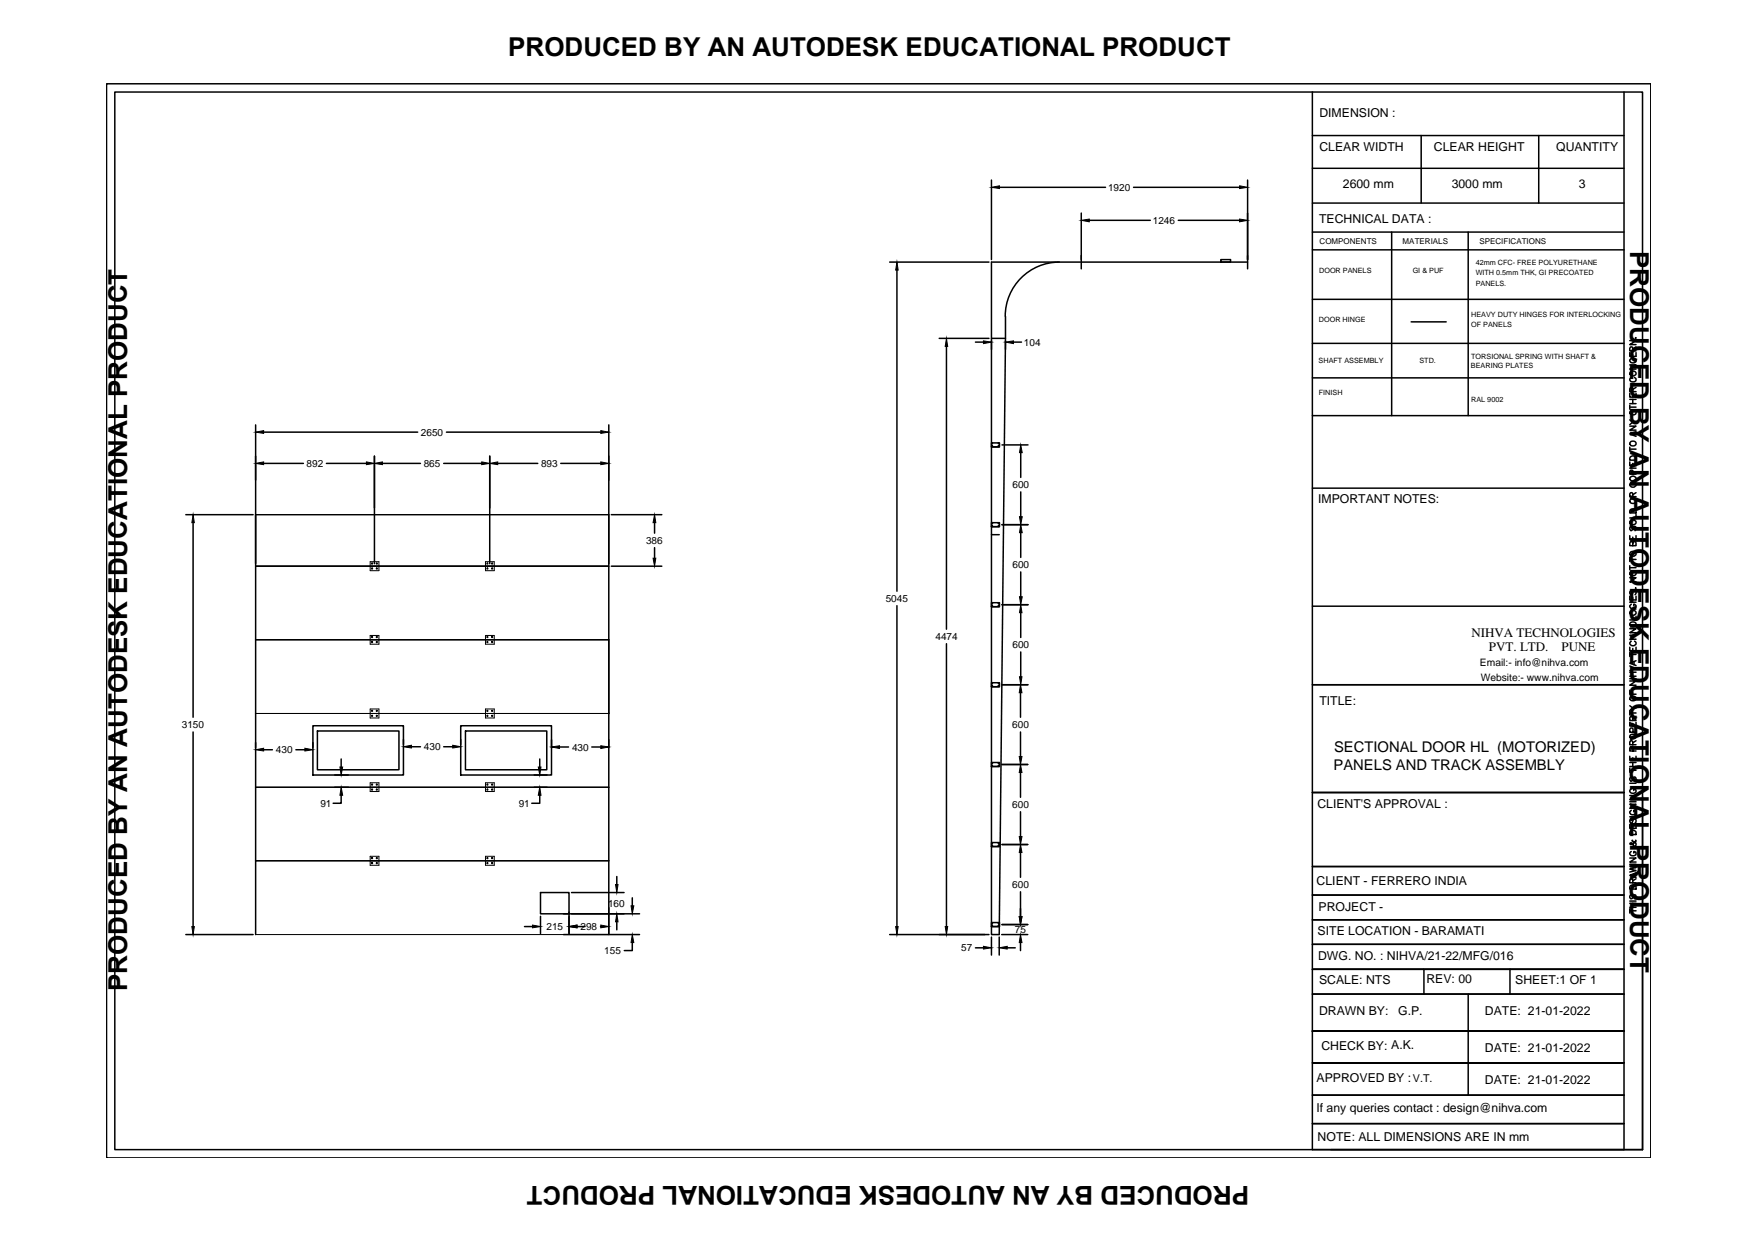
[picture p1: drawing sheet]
<svg xmlns="http://www.w3.org/2000/svg" width="297mm" height="210mm" viewBox="0 0 297 210" stroke-linecap="round" stroke-linejoin="round" font-family="sans-serif">
<!-- layer: at_Rect -->
<path d="M43.3 95.8h59.7M43.3 87.1h59.7M43.3 108.3h59.7M43.3 133.3h59.7M43.3 120.8h59.7M43.3 145.7h59.7" fill="none" stroke="#000" stroke-width=".17"/>
<!-- layer: 0 -->
<g fill="none" stroke="#000" stroke-width=".17">
<path d="M43.3 95.8h59.7M43.3 87.1h59.7M62.7 95.1h1.4v1.5h-1.4zM82.2 95.1h1.5v1.5h-1.5zM43.3 108.3h59.7M62.7 107.6h1.4v1.5h-1.4zM82.2 107.6h1.5v1.5h-1.5zM43.3 133.3h59.7M43.3 120.8h59.7M62.7 120h1.4v1.5h-1.4zM62.7 132.5h1.4v1.5h-1.4zM82.2 120h1.5v1.5h-1.5z"/>
<path d="M82.2 132.5h1.5v1.5h-1.5zM43.3 158.2h59.7M43.3 145.7h59.7M62.7 144.9h1.4v1.6h-1.4zM82.2 144.9h1.5v1.6h-1.5z"/>
<circle cx="63" cy="96.2" r=".11"/>
<circle cx="63" cy="95.4" r=".11"/>
<circle cx="63.8" cy="96.2" r=".11"/>
<circle cx="63.8" cy="95.4" r=".11"/>
<circle cx="82.5" cy="95.4" r=".11"/>
<circle cx="82.5" cy="96.2" r=".11"/>
<circle cx="83.3" cy="96.2" r=".11"/>
<circle cx="83.3" cy="95.4" r=".11"/>
<circle cx="63" cy="107.8" r=".11"/>
<circle cx="63" cy="108.7" r=".11"/>
<circle cx="63.8" cy="107.8" r=".11"/>
<circle cx="63.8" cy="108.7" r=".11"/>
<circle cx="82.5" cy="108.7" r=".11"/>
<circle cx="82.5" cy="107.8" r=".11"/>
<circle cx="83.3" cy="107.8" r=".11"/>
<circle cx="83.3" cy="108.7" r=".11"/>
<circle cx="63" cy="132.8" r=".11"/>
<circle cx="63" cy="120.3" r=".11"/>
<circle cx="63" cy="121.2" r=".11"/>
<circle cx="63" cy="133.7" r=".11"/>
<circle cx="63.8" cy="120.3" r=".11"/>
<circle cx="63.8" cy="132.8" r=".11"/>
<circle cx="63.8" cy="133.7" r=".11"/>
<circle cx="63.8" cy="121.2" r=".11"/>
<circle cx="82.5" cy="120.3" r=".11"/>
<circle cx="82.5" cy="133.7" r=".11"/>
<circle cx="82.5" cy="121.2" r=".11"/>
<circle cx="82.5" cy="132.8" r=".11"/>
<circle cx="83.3" cy="121.2" r=".11"/>
<circle cx="83.3" cy="132.8" r=".11"/>
<circle cx="83.3" cy="120.3" r=".11"/>
<circle cx="83.3" cy="133.7" r=".11"/>
<circle cx="63" cy="146.1" r=".11"/>
<circle cx="63" cy="145.3" r=".11"/>
<circle cx="63.8" cy="145.3" r=".11"/>
<circle cx="63.8" cy="146.1" r=".11"/>
<circle cx="82.5" cy="146.1" r=".11"/>
<circle cx="82.5" cy="145.3" r=".11"/>
<circle cx="83.3" cy="145.3" r=".11"/>
<circle cx="83.3" cy="146.1" r=".11"/>
</g>
<g fill="none" stroke="#000" stroke-width=".25">
<path d="M18 14.2h261.4v181.8h-261.4zM19.4 15.6h258.6v179h-258.6zM222.1 15.6v179h52.8v-179M167.8 30.5v13.4M169.2 31.7h17.9M183 36.1v9.4M184.4 37.3h10.3M191.9 31.7h17.9M199.4 37.3h10.4M211.2 30.5v15M222.1 22.9h52.8M222.1 34.4h52.8"/>
<path d="M222.1 28.5h52.8M222.1 39.3h52.8M235.5 39.3v31.1M240.5 22.9v11.5M248.5 39.3v31.1M260.4 22.9v11.5M150.6 44.4h16.8M151.8 45.7v54.4M159 57.3h8.4M160.2 58.6v47.9M165.1 57.9h1.4M167.8 57.7v1.4"/>
<path d="M170.2 53.6v3.7M170.2 57.7v1.4M171.5 57.9h1.4M179.3 44.4a9.2 9.2 0 0 0-9.2 9.1M206.6 43.9h1.7v.5h-1.7zM211.2 44.4h-43.4v113.8h1.3l1.1-100.9h-2.4M222.1 50.7h52.8M222.1 58.1h52.8M222.1 42.3h52.8M238.8 54.5h6M275.8 59.7v.6h1.1v-.6M275.8 57.7h1.1l-1.1 .6h1.1"/>
<path d="M276.4 59.4l-.1-.6h-.3l-.2 .6h1.1M276.4 59.9v.4M276.9 57.2v.1zM276.9 58.7l-.5 .4M43.3 71.9v86.3M44.6 73.2h26.1M44.6 78.4h6.8M55.2 78.4h6.8M63.4 77.2v18.2M64.7 78.4h6.5M75.1 78.4h6.4M75.6 73.2h26.1"/>
<path d="M82.9 77.2v18.2M84.2 78.4h6.8M94.9 78.4h6.8M103 71.9v86.3M167.8 75h1.4v.6h-1.4zM167.8 75.6h1.3M169.6 75.3h4.4M172.8 76.6v4.2M222.1 64h52.8M222.1 70.4h52.8M275.8 78.2v.6h1.1v-.6M275.8 72.1h1.1l-1.1 .7h1.1"/>
<path d="M275.8 66.6v.6h1.1v-.6M275.8 61.8h1.1l-1.1 .7h1.1M275.8 68.6v.7M275.8 75.7v.7M275.8 79.2h1.1M275.8 76h1.1M275.8 71.1l.6 .4M275.8 68.9h1.1M275.8 68.3h1.1M275.8 67.6h1.1M275.9 69.6a.52 .52 0 0 1 .7-.1 .52 .52 0 0 1 .3 .6 .52 .52 0 0 1-.7 .2 .52 .52 0 0 1-.3-.7zM276 77.3l.3-.1 .4 .1 .2 .1v.5h-1.1v-.3z"/>
<path d="M276 74.8a.52 .52 0 0 1 .6-.1 .52 .52 0 0 1 .3 .6 .5 .5 0 0 1-.7 .2 .5 .5 0 0 1-.3-.6zM276 62.9a.52 .52 0 0 1 .6-.1 .52 .52 0 0 1 .3 .6 .5 .5 0 0 1-.7 .3 .5 .5 0 0 1-.3-.7zM276.1 63.9a.37 .37 0 0 0-.3 .5 .37 .37 0 0 0 .5 .2h.2a.37 .37 0 0 0 .4-.3 .37 .37 0 0 0-.3-.4M276.1 60.7a.37 .37 0 0 0-.3 .4 .37 .37 0 0 0 .5 .3h.2a.37 .37 0 0 0 .4-.3 .37 .37 0 0 0-.3-.4M276.4 66.3l-.1-.6-.2-.1-.3 .2v.5h1.1M276.4 66.8v.4M276.4 67.6v.7M276.4 78.4v.4M276.6 73.2v.5M276.9 73.1l-1.1 .3 1.1 .5M276.9 71.5h-.5l-.6 .4M276.9 65.6l-.5 .3"/>
<path d="M31.5 87.1h11.3M32.7 88.5v32.9M103.5 87.1h8.5M103.5 95.8h8.5M110.8 88.5v1.8M110.8 92.7v1.8M167.8 88.5h1.4v.7h-1.4zM167.8 90.5h1.3M167.8 89.2h1.3M169.6 88.8h4.4M172.8 83.3v4.2M172.8 90.2v4.2"/>
<path d="M172.8 96.8v4.2M222.1 82.6h52.8M275.8 97.8h1.1l-1.1 .7h1.1M275.8 90.7v.6h1.1v-.6M275.8 84.7a.53 .53 0 0 1 .7-.3 .53 .53 0 0 1 .4 .6 .56 .56 0 0 1-.7 .2 .56 .56 0 0 1-.4-.5zM275.8 80.9a.53 .53 0 0 1 .7-.3 .53 .53 0 0 1 .4 .6 .56 .56 0 0 1-.7 .2 .56 .56 0 0 1-.4-.5zM275.8 94.4v.6M275.8 95.8v.6M275.8 96.1h1.1M275.8 94.7h1.1M276 99.9a.4 .4 0 0 0-.2 .4 .4 .4 0 0 0 .3 .4l.5-.8 .3 .3-.2 .5M276 96.8a.47 .47 0 0 1 .7-.1 .47 .47 0 0 1 0 .7 .49 .49 0 0 1-.6 0 .49 .49 0 0 1-.2-.5z"/>
<path d="M276 93.4a.52 .52 0 0 1 .6 0 .52 .52 0 0 1 .3 .5 .5 .5 0 0 1-.7 .3 .5 .5 0 0 1-.3-.6zM276 89.1a.4 .4 0 0 0-.2 .4 .4 .4 0 0 0 .3 .3l.2-.1 .1-.5 .2-.1 .3 .1v.2l-.2 .4M276 88.1a.47 .47 0 0 1 .7 0 .47 .47 0 0 1 0 .6 .49 .49 0 0 1-.6 .1 .49 .49 0 0 1-.2-.6zM276 86.2l.3-.1 .4 .1 .2 .1v.5h-1.1v-.3zM276.1 81.7a.39 .39 0 0 0-.3 .5 .39 .39 0 0 0 .5 .3h.2a.39 .39 0 0 0 .4-.4 .39 .39 0 0 0-.3-.4M276.4 91.9l.2-.2h.2l.1 .2v.5h-1.1l.2-.7 .3 .1 .1 .6M276.4 84.1l-.1-.6-.3-.1-.2 .2v.5h1.1M276.4 90.9v.4M276.4 80.3v-.6l-.4-.1-.2 .7h1.1M276.9 99.5v.1zM276.9 87.1v.6h-1.1M276.9 83.4l-.5 .3"/>
<path d="M151.8 102.5v54.3M160.2 109v47.8M167.8 115.6h1.4v.6h-1.4zM167.8 102h1.4v.7h-1.4zM167.8 116.2h1.3M167.8 102.7h1.3M169.6 115.9h4.4M169.6 102.4h4.4M172.7 117.3v4.1M172.8 103.7v4.2M172.8 110.4v4.2M222.1 115.9h52.8"/>
<path d="M222.1 102.6h52.8M275.8 116.8v.7h1.1M275.8 115.3h1.1l-1.1 .7h1.1M275.8 112.7l1.1 .5-1.1 .3M275.8 109.6v.6h1.1v-.6M275.8 106.4h1.1l-1.1 .7h1.1M275.8 100.9v.7h1.1v-.7M275.8 110.4v.7M275.8 119.5l.6 .3M275.8 114.9h1.1M275.8 114.5h1.1M275.8 113.8h1.1"/>
<path d="M275.8 110.8h1.1M275.8 108.2h1.1M275.8 107.5h1.1M275.8 101.9h1.1M275.9 105.5a.52 .52 0 0 1 .7-.2 .52 .52 0 0 1 .3 .6 .52 .52 0 0 1-.7 .2 .52 .52 0 0 1-.3-.6zM276 117.9a.52 .52 0 0 1 .6 0 .52 .52 0 0 1 .3 .5 .52 .52 0 0 1-.7 .2 .52 .52 0 0 1-.3-.6zM276 103.4a.52 .52 0 0 1 .6 0 .52 .52 0 0 1 .3 .5 .5 .5 0 0 1-.7 .3 .5 .5 0 0 1-.3-.7zM276.1 108.5a.39 .39 0 0 0-.3 .5 .39 .39 0 0 0 .5 .3h.2a.39 .39 0 0 0 .4-.3 .39 .39 0 0 0-.3-.5M276.1 102.3a.39 .39 0 0 0-.3 .4 .39 .39 0 0 0 .5 .3h.2a.38 .38 0 0 0 .4-.3 .38 .38 0 0 0-.4-.4v.2M276.4 101.1v.5M276.4 107.5v.7M276.4 109.8v.4"/>
<path d="M276.4 113.8v.7M276.4 117.1v.4M276.6 112v.5M276.9 119.8h-.5l-.6 .5M276.9 111.8l-1.1 .5 1.1 .3M276.9 104.3v.6h-1.1M32.7 123.9v32.9M44.6 126.9h1.5M50.1 126.9h1.5M53 122.9h15.3v8.3h-15.3zM53 125.7v.9M53.7 123.7h13.8v6.6h-13.8z"/>
<path d="M56.6 131.2h2.4M56.6 133.3h2.4M57.7 134.6v1.4h-1.3M57.7 128.5v1.3M68.3 125.2v.8M69.6 126.4h1.6M75.1 126.4h1.5M78 122.9h15.3v8.3h-15.3zM78 125.2v.8M78.8 123.7h13.7v6.6h-13.7zM90.4 131.2h2.2M90.4 133.3h2.2"/>
<path d="M91.4 134.6v1.4h-1.4M91.4 128.5v1.3M93.3 125.2v1.4M94.7 126.4h1.5M100.2 126.4h1.5M167.8 129.1h1.4v.7h-1.4zM167.8 129.8h1.3M169.6 129.4h4.3M172.7 123.9v4.2M172.7 130.8v4.2M172.7 137.4v4.2M274.9 134.2h-52.8h52.8"/>
<path d="M275.8 139.6v.6h1.1v-.6M275.8 136.1h1.1l-1.1 .7h1.1M275.8 134.7h1.1l-1.1 .6h1.1M275.8 128v.7h1.1v-.7M275.8 122.3v.6h1.1v-.6M275.8 129.8h1.1M275.8 120.4v.6M275.8 130v.7M275.8 138.3h1.1M275.8 135.7h1.1M275.8 132.6h1.1M275.8 130.4h1.1"/>
<path d="M275.8 129.1h1.1M275.8 120.7h1.1M275.9 124.5a.52 .52 0 0 1 .7-.2 .52 .52 0 0 1 .3 .6 .52 .52 0 0 1-.7 .2 .52 .52 0 0 1-.3-.6zM276 138.6a.4 .4 0 0 0-.2 .4 .4 .4 0 0 0 .3 .3l.2-.1 .1-.5 .2-.1 .3 .3v.3l-.2 .1M276 131.5a.4 .4 0 0 0-.2 .4 .4 .4 0 0 0 .3 .3l.5-.7 .3 .3-.2 .4M276.1 137.2a.39 .39 0 0 0-.3 .4 .39 .39 0 0 0 .5 .3h.2a.38 .38 0 0 0 .4-.4 .38 .38 0 0 0-.4-.3v.2M276.1 133.6a.37 .37 0 0 0-.3 .4 .37 .37 0 0 0 .5 .3h.2a.36 .36 0 0 0 .4-.4 .36 .36 0 0 0-.4-.3v.2M276.4 126.1l-.1-.6-.3-.1-.2 .2v.5h1.1M276.4 122l-.1-.6-.2-.2-.3 .3v.5h1.1M276.4 122.5v.4M276.4 128.3v.4M276.4 129.1v.7"/>
<path d="M276.4 139.8v.4M276.4 127.1v-.6l-.4-.1-.2 .3v.4h1.1M276.4 124v-.7h-.4l-.2 .2v.5h1.1M276.9 125.4l-.5 .3M276.9 121.2l-.5 .4M278 134.9v59.7h-52.7M31.5 158.2h11.3M88.8 156.8h1.3M91.5 151.1h4.8v3.6h-4.8zM91.5 155.1v2.9M95.4 158.2h12.8M95.4 154.7h12.8"/>
<path d="M96.3 154.4v3.6M96.7 151.1h8.9M97.7 156.8h1.3M101.6 156.8h.1M104.4 148.4v1.3M104.4 156v1.4M107 159.6v1.3h-1.3M107 152v1.3M150.6 158.2h16.8M167.8 156.2h1.4v.6h-1.4zM167.8 142.6h1.4v.7h-1.4zM167.8 143.3h1.3"/>
<path d="M167.8 156.8h1.3M167.8 158.6v3.1M169.1 158.6v3.1M169.5 158.2h4.4M169.6 156.5h4.3M169.6 143h4.3M172.7 144.3v4.2M172.7 151v4.2M172.7 159.6v1.3M222.1 146.7h52.8M222.1 151.5h52.8M222.1 155.7h52.8"/>
<path d="M222.1 159.9h52.8M275.8 146.6l1.1 .3-1.1 .2 1.1 .3-1.1 .2M275.8 145.2h1.1l-1.1 .7h1.1M275.8 154.2h1.1M275.8 153.8v.8M275.8 153.6h1.1M275.8 152.9h1.1M275.8 152.5h1.1M275.8 146.3h1.1M275.9 150a.56 .56 0 0 1 .7-.1 .56 .56 0 0 1 .3 .6h-1.1zM275.9 140.8a.56 .56 0 0 1 1 .1v.4h-1.1zM276 151.5a.41 .41 0 0 0 0 .6h.3l.1-.5 .2-.1 .3 .1v.1v.4h-.2"/>
<path d="M276.1 144.1a.37 .37 0 0 0-.3 .5 .37 .37 0 0 0 .5 .3h.2a.36 .36 0 0 0 .4-.4 .36 .36 0 0 0-.4-.4v.3M276.3 142.2l-.1 .1a.66 .66 0 0 1 .6 .9l-.4-.1-.2-.4h-.2l-.2 .1 .2 .2 .3-.1 .6-.4-.1-.3M276.4 149.4l-.1-.6h-.3l-.2 .6h1.1M276.4 152.9v.7M276.6 147.9v.5M276.9 147.7l-1.1 .5 1.1 .3M276.9 148.8l-.5 .3M165.1 160.4h1.4M170.5 160.4h1.3M222.1 168.3h52.8M222.1 174.5h52.8M241 164.1v4.2"/>
<path d="M248.5 168.3v17.1M255.6 164.1v4.2M274.9 164.1h-52.8h52.8M274.9 174.5h-52.8h52.8M274.9 179.9h-52.8h52.8M222.1 185.4h52.8M222.1 190.2h52.8"/>
<circle cx="167.9" cy="75" r=".06"/>
<circle cx="167.9" cy="75.5" r=".06"/>
<circle cx="169" cy="75" r=".06"/>
<circle cx="169" cy="75.5" r=".06"/>
<circle cx="167.9" cy="88.6" r=".06"/>
<circle cx="167.9" cy="89" r=".06"/>
<circle cx="169" cy="88.6" r=".06"/>
<circle cx="169" cy="89" r=".06"/>
<circle cx="167.9" cy="116.1" r=".06"/>
<circle cx="167.9" cy="102.6" r=".06"/>
<circle cx="167.9" cy="115.6" r=".06"/>
<circle cx="167.9" cy="102.1" r=".06"/>
<circle cx="169" cy="115.6" r=".06"/>
<circle cx="169" cy="116.1" r=".06"/>
<circle cx="169" cy="102.6" r=".06"/>
<circle cx="169" cy="102.1" r=".06"/>
<circle cx="167.9" cy="129.2" r=".06"/>
<circle cx="167.9" cy="129.6" r=".06"/>
<circle cx="169" cy="129.6" r=".06"/>
<circle cx="169" cy="129.2" r=".06"/>
<circle cx="167.9" cy="143.2" r=".06"/>
<circle cx="167.9" cy="156.3" r=".06"/>
<circle cx="167.9" cy="156.7" r=".06"/>
<circle cx="167.9" cy="142.7" r=".06"/>
<circle cx="169" cy="156.7" r=".06"/>
<circle cx="169" cy="156.3" r=".06"/>
<circle cx="169" cy="142.7" r=".06"/>
<circle cx="169" cy="143.2" r=".06"/>
</g>
<g fill="#000" stroke="#000" stroke-width=".17">
<path d="M167.8 31.7l1.4-.2v.4zM183 37.3l1.4-.2v.4zM209.8 37.1l1.4 .2-1.4 .2zM209.8 31.5l1.4 .2-1.4 .2zM151.8 44.4l.2 1.3h-.4zM160.2 57.3l.2 1.3h-.4zM166.5 57.7l1.3 .2-1.3 .3zM170.2 57.9l1.3-.2v.5zM43.3 73.2l1.3-.3v.5zM43.3 78.4l1.3-.2v.5zM62 78.2l1.4 .2-1.4 .3zM63.4 78.4l1.3-.2v.5z"/>
<path d="M81.5 78.2l1.4 .2-1.4 .3zM82.9 78.4l1.3-.2v.5zM101.7 72.9l1.3 .3-1.3 .2zM101.7 78.2l1.3 .2-1.3 .3zM172.8 75.3l.2 1.3h-.4zM32.7 87.1l.2 1.4h-.4zM110.5 94.5h.5l-.2 1.3zM110.8 87.1l.2 1.4h-.5zM172.8 88.8l.2 1.4h-.4zM172.6 87.5h.4l-.2 1.3zM172.7 115.9l.3 1.4h-.5zM172.6 114.6h.4l-.2 1.3z"/>
<path d="M172.8 102.4l.2 1.3h-.4zM172.6 101h.4l-.2 1.4zM43.3 126.9l1.3-.2v.4zM51.6 126.7l1.4 .2-1.4 .2zM57.5 129.8h.5l-.3 1.4zM57.7 133.3l.3 1.3h-.5zM68.3 126.4l1.3-.2v.4zM76.6 126.2l1.4 .2-1.4 .2zM91.1 129.8h.5l-.2 1.4zM91.4 133.3l.2 1.3h-.5zM93.3 126.4l1.4-.2v.5zM101.7 126.2l1.3 .2-1.3 .3z"/>
<path d="M172.7 129.4l.3 1.4h-.5zM172.5 128.1h.5l-.3 1.3zM32.5 156.8h.4l-.2 1.4zM90.1 156.6l1.4 .2-1.4 .3zM96.3 156.8l1.4-.2v.5zM101.7 156.6l1.3 .2-1.3 .3zM104.4 154.7l.2 1.3h-.4zM104.2 149.7h.4l-.2 1.4zM106.8 153.3h.5l-.3 1.4zM107 158.2l.3 1.4h-.5zM151.6 156.8h.4l-.2 1.4zM160 156.8h.4l-.2 1.4z"/>
<path d="M172.7 158.2l.3 1.4h-.5zM172.5 155.2h.5l-.3 1.3zM172.7 143l.3 1.3h-.5zM172.5 141.6h.5l-.3 1.4zM166.5 160.2l1.3 .2-1.3 .3zM169.1 160.4l1.4-.2v.5z"/>
</g>
<g font-size="4.4">
<text x="86" y="9.4">PRODUCED BY AN AUTODESK EDUCATIONAL PRODUCT</text>
<text x="275.9" y="42.4" transform="rotate(90 275.9 42.4)">PRODUCED BY AN AUTODESK EDUCATIONAL PRODUCT</text>
<text x="21.5" y="167.8" transform="rotate(-90 21.5 167.8)">PRODUCED BY AN AUTODESK EDUCATIONAL PRODUCT</text>
<text x="211.4" y="200.8" transform="rotate(180 211.4 200.8)">PRODUCED BY AN AUTODESK EDUCATIONAL PRODUCT</text>
</g>
<g font-size="2.5">
<text x="225.7" y="130.3">PANELS AND TRACK ASSEMBLY</text>
<text x="225.8" y="127.3">SECTIONAL DOOR HL (MOTORIZED)</text>
</g>
<g font-size="2.2">
<text x="249" y="107.9">NIHVA TECHNOLOGIES</text>
<text x="252" y="110.2">PVT. LTD.</text>
<text x="264.3" y="110.2">PUNE</text>
</g>
<g font-size="2.1">
<text x="223.3" y="19.8">DIMENSION :</text>
<text x="223.3" y="25.5">CLEAR WIDTH</text>
<text x="242.7" y="25.5">CLEAR HEIGHT</text>
<text x="263.4" y="25.5">QUANTITY</text>
<text x="227.3" y="31.9">2600 mm</text>
<text x="245.7" y="31.9">3000 mm</text>
<text x="267.2" y="31.9">3</text>
<text x="223.3" y="37.7">TECHNICAL DATA :</text>
<text x="223.1" y="85.2">IMPORTANT NOTES:</text>
<text x="223.3" y="119.3">TITLE:</text>
<text x="223" y="136.7">CLIENT'S APPROVAL :</text>
<text x="222.8" y="149.7">CLIENT - FERRERO INDIA</text>
<text x="223.2" y="154.2">PROJECT -</text>
<text x="223" y="158.3">SITE LOCATION - BARAMATI</text>
<text x="223.1" y="162.4">DWG. NO. : NIHVA/21-22/MFG/016</text>
<text x="223.3" y="166.6">SCALE: NTS</text>
<text x="241.4" y="166.5">REV: 00</text>
<text x="256.5" y="166.6">SHEET:1 OF 1</text>
<text x="223.3" y="171.8">DRAWN BY:</text>
<text x="236.6" y="171.8">G.P.</text>
<text x="251.3" y="171.8">DATE: 21-01-2022</text>
<text x="223.6" y="177.7">CHECK BY: A.K.</text>
<text x="251.3" y="178.1">DATE: 21-01-2022</text>
<text x="222.8" y="183.2">APPROVED BY :</text>
<text x="251.3" y="183.5">DATE: 21-01-2022</text>
<text x="222.8" y="188.3">If any queries contact : design@nihva.com</text>
<text x="223" y="193.2">NOTE: ALL DIMENSIONS ARE IN mm</text>
</g>
<text font-size="1.8" x="239.1" y="183.1">V.T.</text>
<g font-size="1.7">
<text x="187.5" y="32.3">1920</text>
<text x="195.1" y="37.9">1246</text>
<text x="173.3" y="58.5">104</text>
<text x="71.2" y="73.7">2650</text>
<text x="51.9" y="79">892</text>
<text x="71.7" y="79">865</text>
<text x="91.6" y="79">893</text>
<text x="171.4" y="82.7">600</text>
<text x="109.3" y="92.1">386</text>
<text x="149.9" y="101.9">5045</text>
<text x="171.4" y="96.2">600</text>
<text x="158.3" y="108.3">4474</text>
<text x="171.4" y="109.7">600</text>
<text x="250.5" y="112.7">Email:- info@nihva.com</text>
<text x="250.6" y="115.2">Website:- www.nihva.com</text>
<text x="30.8" y="123.3">3150</text>
<text x="171.3" y="123.3">600</text>
<text x="46.7" y="127.5">430</text>
<text x="71.8" y="127">430</text>
<text x="96.8" y="127">430</text>
<text x="54.2" y="136.6">91</text>
<text x="87.8" y="136.6">91</text>
<text x="171.3" y="136.8">600</text>
<text x="102.9" y="153.5">160</text>
<text x="171.3" y="150.3">600</text>
<text x="92.5" y="157.4">215</text>
<text x="98.3" y="157.4">298</text>
<text x="102.3" y="161.5">155</text>
<text x="162.7" y="161">57</text>
<text x="171.8" y="157.9">75</text>
</g>
<g font-size="1.4">
<text x="223.4" y="41.3">COMPONENTS</text>
<text x="237.4" y="41.3">MATERIALS</text>
<text x="250.4" y="41.3">SPECIFICATIONS</text>
</g>
<g font-size="1.2">
<text x="223.3" y="46.2">DOOR PANELS</text>
<text x="239.1" y="46.2">GI &amp; PUF</text>
<text x="249.8" y="44.8">42mm CFC- FREE POLYURETHANE</text>
<text x="249.8" y="46.5">WITH 0.5mm THK, GI PRECOATED</text>
<text x="249" y="53.6">HEAVY DUTY HINGES FOR INTERLOCKING</text>
<text x="249.8" y="48.4">PANELS.</text>
<text x="223.2" y="54.6">DOOR HINGE</text>
<text x="249" y="55.3">OF PANELS</text>
<text x="223.2" y="61.5">SHAFT ASSEMBLY</text>
<text x="240.2" y="61.5">STD.</text>
<text x="249" y="62.3">BEARING PLATES</text>
<text x="249" y="60.8">TORSIONAL SPRING WITH SHAFT &amp;</text>
<text x="223.2" y="66.8">FINISH</text>
<text x="249" y="68.1">RAL 9002</text>
</g>
</svg>
